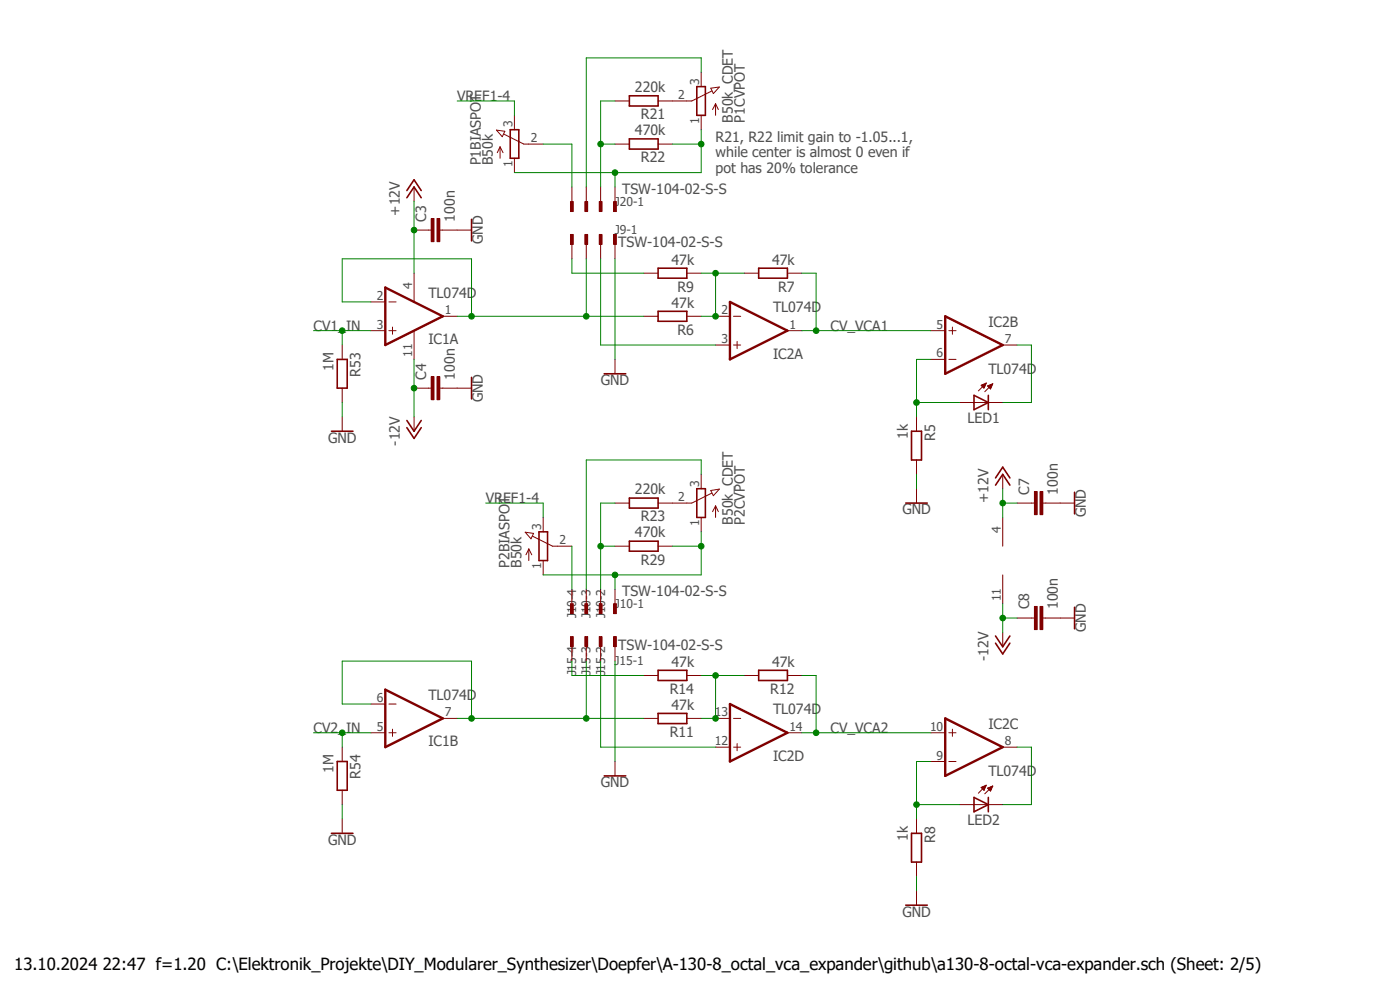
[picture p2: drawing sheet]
<svg xmlns="http://www.w3.org/2000/svg" width="297mm" height="210mm" viewBox="0 0 297 210" stroke-linecap="round" stroke-linejoin="round" font-family="sans-serif">
<path d="M65.8 9.5l165.4 185.7M231.2 9.5l-165.4 185.7" fill="none" stroke="#fff" stroke-width=".21"/>
<path d="M81.7 61l12.2 6.1-12.2 6.1zM154.9 64.1l12.1 6-12.1 6.1zM81.7 146.3l12.2 6.1-12.2 6.1zM154.9 149.4l12.1 6-12.1 6.1z" fill="none" stroke="#800000" stroke-width=".51"/>
<g fill="none" stroke="#800000" stroke-width=".21">
<path d="M148.8 15.3v3.1M150.8 18.7l1.8-.2-1.3 1.4zM151 19.3l-4.2 2.1h-4.1M105.3 27.6l1.8 .3-.5 1.1zM106.1 31.2v2.4M106.1 31.2l-.6 1.2M106.1 31.2l.6 1.2M106.9 28.4l4.2 2.2h4.1M109.1 24.5v3M109.1 33.6v3M148.8 24.5v3M151.8 22v2.5"/>
<path d="M151.8 22l.6 1.2M151.8 22l-.6 1.2M87.8 58v6.1M90.9 48.8h.6M93.3 48.8h.6M136.6 58h3M145.7 58h3.1M157.9 58h3.1M167 58h3.1M78.7 70.1h3M78.7 64.1h3M82.5 70.1h1.5"/>
<path d="M82.5 64.1h1.5M83.3 69.4v1.5M87.8 70.1v6.1M93.9 67.1h3.1M136.6 67.1h3M145.7 67.1h3.1M151.8 67.1h3.1M151.8 73.2h3.1M155.6 67.1h1.5M155.6 73.2h1.5M156.4 72.4v1.6M167 70.1h3.1"/>
<path d="M78.7 155.4h3M78.7 149.4h3M82.5 155.4h1.5M82.5 149.4h1.5M83.3 154.7v1.5M93.9 152.4h3.1M151.8 152.4h3.1M151.8 158.5h3.1M155.6 152.4h1.5M155.6 158.5h1.5M156.4 157.7v1.6M167 155.4h3.1"/>
</g>
<path d="M147.8 18.4h1.8v6.1h-1.8zM108.2 27.5h1.9v6.1h-1.9zM139.6 56.9h6.1v2.1h-6.1zM161 56.9h6v2.1h-6zM139.6 66h6.1v2.2h-6.1z" fill="none" stroke="#800000" stroke-width=".34"/>
<path d="M92.7 46.4h.6v4.9h-.6z" fill-rule="evenodd" fill="#800000"/>
<path d="M92.7 46.4h.6v4.9h-.6z" fill="none" stroke="#800000" stroke-width=".21"/>
<path d="M91.5 46.4h.6v4.9h-.6z" fill-rule="evenodd" fill="#800000"/>
<path d="M87.8 48.8h3.1M91.5 46.4h.6v4.9h-.6zM93.9 48.8h3.1M90.9 82.3h.6M93.3 82.3h.6" fill="none" stroke="#800000" stroke-width=".21"/>
<path d="M92.7 79.9h.6v4.9h-.6z" fill-rule="evenodd" fill="#800000"/>
<path d="M92.7 79.9h.6v4.9h-.6z" fill="none" stroke="#800000" stroke-width=".21"/>
<path d="M91.5 79.9h.6v4.9h-.6z" fill-rule="evenodd" fill="#800000"/>
<g fill="none" stroke="#800000" stroke-width=".21">
<path d="M87.8 39.7v3M97 48.8h3M91.5 79.9h.6v4.9h-.6zM87.8 82.3h3.1M87.8 88.4v3.1M93.9 82.3h6.1M194.4 88.4v3.1M194.4 97.6v3M203.6 85.4h9.1M208.2 81.7h.8M208.3 81.9h.7M208.4 81.6h.7"/>
<path d="M208.4 82h.5M208.5 82.1h.4M208.7 82.2h.1M208.7 81.5h.4M209 81.4h.2M209.2 81.3l-1.6 1.6M209.2 81.3l-1 .4M209.2 81.3l-.5 1-.5-.6M209.2 81.3h.1M209.5 81.9l1.1-.5-.5 1.1zM209.5 81.9h.9M209.6 82h.8"/>
<path d="M209.8 82.1h.5M209.8 81.7h.6M209.9 82.2h.4M210 82.3h.2M210.1 81.6h.4M210.1 82.5h.1M210.4 81.5h.2M210.6 81.4l-1.7 1.7M111.4 112.9l1.8 .3-.6 1.1zM112.2 116.5v2.4M112.2 116.5l-.6 1.2M112.2 116.5l.6 1.2"/>
<path d="M113 113.7l4.2 2.2h4.1M115.2 109.8v3M115.2 118.9v3.1M148.8 100.6v3.1M148.8 109.8v3M150.8 104.1l1.8-.3-1.3 1.4zM151 104.6l-4.2 2.1h-4.1M151.8 107.3v2.5M151.8 107.3l.6 1.2M151.8 107.3l-.6 1.2M194.4 103.7v3M212.7 109.8v6.1"/>
<path d="M218.8 106.7h.6M221.3 106.7h.6M212.7 122v6.1M136.6 152.4h3M136.6 143.3h3M145.7 152.4h3.1M145.7 143.3h3.1M157.9 143.3h3.1M167 143.3h3.1M194.4 173.7v3.1M203.6 170.7h9.1M208.2 167l.5 .6"/>
<path d="M208.2 167h.8M208.3 167.2h.7M208.4 167.3h.5M208.4 166.9h.7M208.5 167.4h.4M208.7 167.5h.1M208.7 166.8h.4M208.7 167.6h.1M209 166.7h.2M209.2 166.6l-1.6 1.7M209.2 166.6l-1 .4M209.2 166.6l-.5 1"/>
<path d="M209.5 167.2l1.1-.4-.5 1zM209.6 167.2h.8M209.6 167.3h.8M209.8 167.4h.5M209.8 167.5h.5M209.8 167h.6M210 167.6h.2M210.1 167.8h.1M210.1 166.9h.4M210.4 166.8h.2M210.6 166.8l-1.7 1.6M194.4 182.9v3"/>
<path d="M194.4 189v3"/>
</g>
<g fill="none" stroke="#800000" stroke-width=".34">
<path d="M86.3 42l1.5-2.3 1.6 2.3M86.3 40.4l1.5-2.3 1.6 2.3M100 46.5v4.6M86.3 89.2l1.5 2.3 1.6-2.3M86.3 90.7l1.5 2.3 1.6-2.3M100 80.1v4.5M193.4 91.5h2.1v6.1h-2.1zM206.6 83.9l3.1 1.5-3.1 1.5zM209.7 83.9v3M114.3 112.8h1.9v6.1h-1.9zM147.8 103.7h1.8v6.1h-1.8zM192.2 106.7h4.5"/>
<path d="M139.6 151.3h6.1v2.2h-6.1zM139.6 142.2h6.1v2.2h-6.1zM161 142.2h6v2.2h-6zM193.4 176.8h2.1v6.1h-2.1zM206.6 169.2l3.1 1.5-3.1 1.5zM209.7 169.2v3M192.2 192h4.5"/>
</g>
<path d="M220.6 104.3h.6v4.9h-.6z" fill-rule="evenodd" fill="#800000"/>
<path d="M220.6 104.3h.6v4.9h-.6z" fill="none" stroke="#800000" stroke-width=".21"/>
<path d="M219.5 104.3h.5v4.9h-.5z" fill-rule="evenodd" fill="#800000"/>
<path d="M215.8 106.7h3M219.5 104.3h.5v4.9h-.5zM221.9 106.7h3M218.8 131.1h.6M221.3 131.1h.6" fill="none" stroke="#800000" stroke-width=".21"/>
<path d="M220.6 128.7h.6v4.9h-.6z" fill-rule="evenodd" fill="#800000"/>
<path d="M220.6 128.7h.6v4.9h-.6z" fill="none" stroke="#800000" stroke-width=".21"/>
<path d="M219.5 128.7h.5v4.9h-.5z" fill-rule="evenodd" fill="#800000"/>
<g fill="none" stroke="#800000" stroke-width=".21">
<path d="M130.5 21.4h3M130.5 30.6h3M139.6 21.4h3.1M139.6 30.6h3.1M72.6 73.2v3M130.5 76.2v3.1M197.5 70.1h3M197.5 76.2h3M201.3 70.1h1.5M201.3 76.2h1.5M202.1 69.4v1.5M212.7 73.2h3.1"/>
<path d="M72.6 82.3v3.1M72.6 88.4v3.1M130.5 106.7h3M130.5 115.9h3M139.6 106.7h3.1M139.6 115.9h3.1M212.7 100.6v3.1M224.9 106.7h3.1M212.7 134.2v3M215.8 131.1h3M219.5 128.7h.5v4.9h-.5zM221.9 131.1h6.1"/>
<path d="M72.6 158.5v3M197.5 155.4h3M201.3 155.4h1.5M202.1 154.7v1.5M212.7 158.5h3.1M72.6 167.6v3.1M72.6 173.7v3.1M130.5 161.5v3.1M197.5 161.5h3M201.3 161.5h1.5"/>
</g>
<g fill="none" stroke="#800000" stroke-width=".34">
<path d="M133.5 20.3h6.1v2.2h-6.1zM133.5 29.5h6.1v2.1h-6.1zM71.5 76.2h2.2v6.1h-2.2zM128.2 79.3h4.6M70.3 91.5h4.6M133.5 105.7h6.1v2.1h-6.1zM133.5 114.8h6.1v2.1h-6.1zM211.2 102.9l1.5-2.3 1.5 2.3M211.2 101.4l1.5-2.3 1.5 2.3M228 104.4v4.6M211.2 134.9l1.5 2.3 1.5-2.3M211.2 136.4l1.5 2.3 1.5-2.3"/>
<path d="M228 128.8v4.6M70.3 176.8h4.6M71.5 161.5h2.2v6.1h-2.2zM128.2 164.6h4.6"/>
</g>
<path d="M200.5 67.1l12.2 6.1-12.2 6.1zM200.5 152.4l12.2 6.1-12.2 6.1z" fill="none" stroke="#800000" stroke-width=".51"/>
<path d="M130.2 42.8h.6v2.1h-.6z" fill-rule="evenodd" fill="#800000"/>
<path d="M130.5 39.7v3M130.2 42.8h.6v2.1h-.6z" fill="none" stroke="#800000" stroke-width=".21"/>
<path d="M127.1 42.8h.6v2.1h-.6z" fill-rule="evenodd" fill="#800000"/>
<path d="M127.4 39.7v3M127.1 42.8h.6v2.1h-.6z" fill="none" stroke="#800000" stroke-width=".21"/>
<path d="M124.1 42.8h.6v2.1h-.6z" fill-rule="evenodd" fill="#800000"/>
<path d="M124.4 39.7v3M124.1 42.8h.6v2.1h-.6z" fill="none" stroke="#800000" stroke-width=".21"/>
<path d="M121 42.8h.6v2.1h-.6z" fill-rule="evenodd" fill="#800000"/>
<path d="M121.3 39.7v3M121 42.8h.6v2.1h-.6z" fill="none" stroke="#800000" stroke-width=".21"/>
<path d="M130.2 128.1h.6v2.1h-.6z" fill-rule="evenodd" fill="#800000"/>
<path d="M130.2 128.1h.6v2.1h-.6zM130.5 125v3.1" fill="none" stroke="#800000" stroke-width=".21"/>
<path d="M127.1 128.1h.6v2.1h-.6z" fill-rule="evenodd" fill="#800000"/>
<path d="M127.1 128.1h.6v2.1h-.6zM127.4 125v3.1" fill="none" stroke="#800000" stroke-width=".21"/>
<path d="M124.1 128.1h.6v2.1h-.6z" fill-rule="evenodd" fill="#800000"/>
<path d="M124.1 128.1h.6v2.1h-.6zM124.4 125v3.1" fill="none" stroke="#800000" stroke-width=".21"/>
<path d="M121 128.1h.6v2.1h-.6z" fill-rule="evenodd" fill="#800000"/>
<path d="M121 128.1h.6v2.1h-.6zM121.3 125v3.1" fill="none" stroke="#800000" stroke-width=".21"/>
<path d="M130.2 49.7h.6v2.2h-.6z" fill-rule="evenodd" fill="#800000"/>
<path d="M130.2 49.7h.6v2.2h-.6zM130.5 51.9v3" fill="none" stroke="#800000" stroke-width=".21"/>
<path d="M127.1 49.7h.6v2.2h-.6z" fill-rule="evenodd" fill="#800000"/>
<path d="M127.1 49.7h.6v2.2h-.6zM127.4 51.9v3" fill="none" stroke="#800000" stroke-width=".21"/>
<path d="M124.1 49.7h.6v2.2h-.6z" fill-rule="evenodd" fill="#800000"/>
<path d="M124.1 49.7h.6v2.2h-.6zM124.4 51.9v3" fill="none" stroke="#800000" stroke-width=".21"/>
<path d="M121 49.7h.6v2.2h-.6z" fill-rule="evenodd" fill="#800000"/>
<path d="M121 49.7h.6v2.2h-.6zM121.3 51.9v3" fill="none" stroke="#800000" stroke-width=".21"/>
<path d="M130.2 135h.6v2.2h-.6z" fill-rule="evenodd" fill="#800000"/>
<path d="M130.2 135h.6v2.2h-.6zM130.5 137.2v3.1" fill="none" stroke="#800000" stroke-width=".21"/>
<path d="M127.1 135h.6v2.2h-.6z" fill-rule="evenodd" fill="#800000"/>
<path d="M127.1 135h.6v2.2h-.6zM127.4 137.2v3.1" fill="none" stroke="#800000" stroke-width=".21"/>
<path d="M124.1 135h.6v2.2h-.6z" fill-rule="evenodd" fill="#800000"/>
<path d="M124.1 135h.6v2.2h-.6zM124.4 137.2v3.1" fill="none" stroke="#800000" stroke-width=".21"/>
<path d="M121 135h.6v2.2h-.6z" fill-rule="evenodd" fill="#800000"/>
<path d="M121 135h.6v2.2h-.6zM121.3 137.2v3.1" fill="none" stroke="#800000" stroke-width=".21"/>
<path d="M66.5 155.4h12.2M72.6 155.4v3.1" fill="none" stroke="#008000" stroke-width=".21"/>
<circle cx="72.6" cy="155.4" r=".6" fill="#008000"/>
<g fill="none" stroke="#008000" stroke-width=".21">
<path d="M66.5 70.1h12.2M72.6 70.1v3.1"/>
<circle cx="72.6" cy="155.4" r=".6"/>
</g>
<circle cx="72.6" cy="70.1" r=".6" fill="#008000"/>
<g fill="none" stroke="#008000" stroke-width=".21">
<path d="M87.8 42.7v15.3M130.5 54.9v21.3M72.6 85.4v3M194.4 100.6v3.1M130.5 140.3v21.2M72.6 170.7v3M194.4 185.9v3.1"/>
<circle cx="72.6" cy="70.1" r=".6"/>
</g>
<circle cx="87.8" cy="48.8" r=".6" fill="#008000"/>
<g fill="none" stroke="#008000" stroke-width=".21">
<path d="M212.7 103.7v6.1M212.7 106.7h3.1"/>
<circle cx="87.8" cy="48.8" r=".6"/>
</g>
<circle cx="212.7" cy="106.7" r=".6" fill="#008000"/>
<g fill="none" stroke="#008000" stroke-width=".21">
<path d="M87.8 76.2v12.2"/>
<circle cx="212.7" cy="106.7" r=".6"/>
</g>
<circle cx="87.8" cy="82.3" r=".6" fill="#008000"/>
<g fill="none" stroke="#008000" stroke-width=".21">
<path d="M212.7 131.1h3.1M212.7 128.1v6.1"/>
<circle cx="87.8" cy="82.3" r=".6"/>
</g>
<circle cx="212.7" cy="131.1" r=".6" fill="#008000"/>
<g fill="none" stroke="#008000" stroke-width=".21">
<path d="M157.9 58h-6.1v9.1"/>
<circle cx="212.7" cy="131.1" r=".6"/>
</g>
<circle cx="151.8" cy="58" r=".6" fill="#008000"/>
<g fill="none" stroke="#008000" stroke-width=".21">
<path d="M148.8 58h3M148.8 67.1h3"/>
<circle cx="151.8" cy="58" r=".6"/>
</g>
<circle cx="151.8" cy="67.1" r=".6" fill="#008000"/>
<g fill="none" stroke="#008000" stroke-width=".21">
<path d="M78.7 149.4h-6.1v-9.1h27.4v12.1h-3M124.4 152.4h12.2"/>
<circle cx="151.8" cy="67.1" r=".6"/>
</g>
<circle cx="100" cy="152.4" r=".6" fill="#008000"/>
<g fill="none" stroke="#008000" stroke-width=".21">
<path d="M124.4 140.3v12.1h-24.4"/>
<circle cx="100" cy="152.4" r=".6"/>
</g>
<circle cx="124.4" cy="152.4" r=".6" fill="#008000"/>
<g fill="none" stroke="#008000" stroke-width=".21">
<path d="M157.9 143.3h-6.1v9.1"/>
<circle cx="124.4" cy="152.4" r=".6"/>
</g>
<circle cx="151.8" cy="143.3" r=".6" fill="#008000"/>
<g fill="none" stroke="#008000" stroke-width=".21">
<path d="M148.8 143.3h3M148.8 152.4h3"/>
<circle cx="151.8" cy="143.3" r=".6"/>
</g>
<circle cx="151.8" cy="152.4" r=".6" fill="#008000"/>
<g fill="none" stroke="#008000" stroke-width=".21">
<path d="M197.5 76.2h-3.1v12.2M194.4 85.4h9.2"/>
<circle cx="151.8" cy="152.4" r=".6"/>
</g>
<circle cx="194.4" cy="85.4" r=".6" fill="#008000"/>
<g fill="none" stroke="#008000" stroke-width=".21">
<path d="M215.8 73.2h3v12.2h-6.1M215.8 158.5h3v12.2h-6.1M194.4 170.7h9.2M197.5 161.5h-3.1v12.2"/>
<circle cx="194.4" cy="85.4" r=".6"/>
</g>
<circle cx="194.4" cy="170.7" r=".6" fill="#008000"/>
<g fill="none" stroke="#008000" stroke-width=".21">
<path d="M121.3 54.9v3.1h15.3M127.4 54.9v18.3h24.4M78.7 64.1h-6.1v-9.2h27.4v12.2h-3M124.4 67.1h12.2"/>
<circle cx="194.4" cy="170.7" r=".6"/>
</g>
<circle cx="100" cy="67.1" r=".6" fill="#008000"/>
<g fill="none" stroke="#008000" stroke-width=".21">
<path d="M124.4 54.9v12.2h-24.4"/>
<circle cx="100" cy="67.1" r=".6"/>
</g>
<circle cx="124.4" cy="67.1" r=".6" fill="#008000"/>
<g fill="none" stroke="#008000" stroke-width=".21">
<path d="M148.8 15.3v-3h-24.4v27.4M115.2 30.6h6.1v9.1M130.5 36.6v3.1M148.8 27.5v9.1h-39.7"/>
<circle cx="124.4" cy="67.1" r=".6"/>
</g>
<circle cx="130.5" cy="36.6" r=".6" fill="#008000"/>
<g fill="none" stroke="#008000" stroke-width=".21">
<path d="M142.7 30.6h6.1"/>
<circle cx="130.5" cy="36.6" r=".6"/>
</g>
<circle cx="148.8" cy="30.6" r=".6" fill="#008000"/>
<g fill="none" stroke="#008000" stroke-width=".21">
<path d="M148.8 112.8v9.2h-33.6M130.5 122v3M121.3 140.3v3h15.3M127.4 140.3v18.2h24.4"/>
<circle cx="148.8" cy="30.6" r=".6"/>
</g>
<circle cx="130.5" cy="122" r=".6" fill="#008000"/>
<g fill="none" stroke="#008000" stroke-width=".21">
<path d="M142.7 115.9h6.1"/>
<circle cx="130.5" cy="122" r=".6"/>
</g>
<circle cx="148.8" cy="115.9" r=".6" fill="#008000"/>
<g fill="none" stroke="#008000" stroke-width=".21">
<path d="M130.5 115.9h-3.1v9.1"/>
<circle cx="148.8" cy="115.9" r=".6"/>
</g>
<circle cx="127.4" cy="115.9" r=".6" fill="#008000"/>
<g fill="none" stroke="#008000" stroke-width=".21">
<path d="M97 21.4h12.1v3.1M127.4 30.6h3.1M130.5 21.4h-3.1v18.3M103 106.7h12.2v3.1M121.3 115.9v9.1M130.5 106.7h-3.1v9.2M148.8 100.6v-3h-24.4v27.4"/>
<circle cx="127.4" cy="115.9" r=".6"/>
</g>
<circle cx="127.4" cy="30.6" r=".6" fill="#008000"/>
<g fill="none" stroke="#008000" stroke-width=".21">
<path d="M170.1 143.3h3v12.1M170.1 155.4h27.4"/>
<circle cx="127.4" cy="30.6" r=".6"/>
</g>
<circle cx="173.1" cy="155.4" r=".6" fill="#008000"/>
<g fill="none" stroke="#008000" stroke-width=".21">
<path d="M170.1 58h3v12.1M170.1 70.1h27.4"/>
<circle cx="173.1" cy="155.4" r=".6"/>
</g>
<circle cx="173.1" cy="70.1" r=".6" fill="#008000"/>
<circle cx="173.1" cy="70.1" r=".6" fill="none" stroke="#008000" stroke-width=".21"/>
<text font-size="3.6" x="3" y="205.8">13.10.2024 22:47 f=1.20 C:\Elektronik_Projekte\DIY_Modularer_Synthesizer\Doepfer\A-130-8_octal_vca_expander\github\a130-8-octal-vca-expander.sch (Sheet: 2/5)</text>
<g font-size="3" fill="#505050">
<text x="97" y="21.4">VREF1-4</text>
<text x="134.7" y="19.6">220k</text>
<text x="134.7" y="28.7">470k</text>
<text x="136" y="25.3">R21</text>
<text x="155.4" y="26" transform="rotate(-90 155.4 26)">B50k_CDET</text>
<text x="158" y="26" transform="rotate(-90 158 26)">P1CVPOT</text>
<text x="102" y="35.1" transform="rotate(-90 102 35.1)">P1BIASPOT</text>
<text x="104.6" y="35.1" transform="rotate(-90 104.6 35.1)">B50k</text>
<text x="136" y="34.5">R22</text>
<text x="151.8" y="30.2">R21, R22 limit gain to -1.05...1,</text>
<text x="151.8" y="33.4">while center is almost 0 even if</text>
<text x="132" y="41.2">TSW-104-02-S-S</text>
<text x="151.8" y="36.6">pot has 20% tolerance</text>
<text x="84.8" y="45.7" transform="rotate(-90 84.8 45.7)">+12V</text>
<text x="90.4" y="47" transform="rotate(-90 90.4 47)">C3</text>
<text x="96.5" y="47" transform="rotate(-90 96.5 47)">100n</text>
<text x="102.4" y="51.8" transform="rotate(-90 102.4 51.8)">GND</text>
<text x="131.1" y="52.5">TSW-104-02-S-S</text>
<text x="142.5" y="56.1">47k</text>
<text x="163.8" y="56.1">47k</text>
<text x="90.9" y="63.1">TL074D</text>
<text x="142.5" y="65.3">47k</text>
<text x="143.7" y="61.9">R9</text>
<text x="165.1" y="61.9">R7</text>
<text x="66.5" y="70.1">CV1_IN</text>
<text x="143.7" y="71">R6</text>
<text x="164" y="66.2">TL074D</text>
<text x="176.2" y="70.1">CV_VCA1</text>
<text x="209.7" y="69.4">IC2B</text>
<text x="90.9" y="73">IC1A</text>
<text x="164" y="76.1">IC2A</text>
<text x="70.7" y="78.7" transform="rotate(-90 70.7 78.7)">1M</text>
<text x="76.5" y="79.9" transform="rotate(-90 76.5 79.9)">R53</text>
<text x="90.4" y="80.5" transform="rotate(-90 90.4 80.5)">C4</text>
<text x="96.5" y="80.5" transform="rotate(-90 96.5 80.5)">100n</text>
<text x="127.5" y="81.7">GND</text>
<text x="209.7" y="79.3">TL074D</text>
<text x="102.4" y="85.3" transform="rotate(-90 102.4 85.3)">GND</text>
<text x="205.3" y="89.7">LED1</text>
<text x="69.6" y="93.9">GND</text>
<text x="84.8" y="94.5" transform="rotate(-90 84.8 94.5)">-12V</text>
<text x="192.6" y="93.1" transform="rotate(-90 192.6 93.1)">1k</text>
<text x="198.4" y="93.5" transform="rotate(-90 198.4 93.5)">R5</text>
<text x="103.1" y="106.7">VREF1-4</text>
<text x="134.7" y="104.9">220k</text>
<text x="209.7" y="106.7" transform="rotate(-90 209.7 106.7)">+12V</text>
<text x="218.4" y="104.9" transform="rotate(-90 218.4 104.9)">C7</text>
<text x="224.5" y="104.9" transform="rotate(-90 224.5 104.9)">100n</text>
<text x="136" y="110.6">R23</text>
<text x="155.4" y="111.3" transform="rotate(-90 155.4 111.3)">B50k_CDET</text>
<text x="158" y="111.3" transform="rotate(-90 158 111.3)">P2CVPOT</text>
<text x="191.4" y="109.1">GND</text>
<text x="230.4" y="109.7" transform="rotate(-90 230.4 109.7)">GND</text>
<text x="134.7" y="114">470k</text>
<text x="136" y="119.8">R29</text>
<text x="108.1" y="120.4" transform="rotate(-90 108.1 120.4)">P2BIASPOT</text>
<text x="110.7" y="120.4" transform="rotate(-90 110.7 120.4)">B50k</text>
<text x="132" y="126.5">TSW-104-02-S-S</text>
<text x="218.4" y="129.2" transform="rotate(-90 218.4 129.2)">C8</text>
<text x="224.5" y="129.2" transform="rotate(-90 224.5 129.2)">100n</text>
<text x="131.1" y="137.8">TSW-104-02-S-S</text>
<text x="230.4" y="134.1" transform="rotate(-90 230.4 134.1)">GND</text>
<text x="142.5" y="141.4">47k</text>
<text x="163.8" y="141.4">47k</text>
<text x="209.7" y="140.3" transform="rotate(-90 209.7 140.3)">-12V</text>
<text x="90.9" y="148.5">TL074D</text>
<text x="142.1" y="147.2">R14</text>
<text x="163.4" y="147.2">R12</text>
<text x="66.5" y="155.4">CV2_IN</text>
<text x="142.5" y="150.6">47k</text>
<text x="164" y="151.5">TL074D</text>
<text x="176.2" y="155.4">CV_VCA2</text>
<text x="209.7" y="154.7">IC2C</text>
<text x="90.9" y="158.3">IC1B</text>
<text x="142.1" y="156.3">R11</text>
<text x="164" y="161.4">IC2D</text>
<text x="70.7" y="164" transform="rotate(-90 70.7 164)">1M</text>
<text x="76.5" y="165.2" transform="rotate(-90 76.5 165.2)">R54</text>
<text x="127.5" y="167">GND</text>
<text x="209.7" y="164.6">TL074D</text>
<text x="69.6" y="179.2">GND</text>
<text x="192.6" y="178.4" transform="rotate(-90 192.6 178.4)">1k</text>
<text x="198.4" y="178.8" transform="rotate(-90 198.4 178.8)">R8</text>
<text x="205.3" y="175">LED2</text>
<text x="191.4" y="194.4">GND</text>
</g>
<g font-size="2.6" fill="#505050">
<text x="148.3" y="17.9" transform="rotate(-90 148.3 17.9)">3</text>
<text x="143.9" y="21">2</text>
<text x="108.7" y="27" transform="rotate(-90 108.7 27)">3</text>
<text x="148.3" y="26.3" transform="rotate(-90 148.3 26.3)">1</text>
<text x="108.7" y="35.4" transform="rotate(-90 108.7 35.4)">1</text>
<text x="112.6" y="30.1">2</text>
<text x="130.5" y="43.6">J20-1</text>
<text x="130.5" y="49.7">J9-1</text>
<text x="79.9" y="63.6">2</text>
<text x="87.4" y="61.3" transform="rotate(-90 87.4 61.3)">4</text>
<text x="79.9" y="69.7">3</text>
<text x="94.4" y="66.7">1</text>
<text x="153" y="66.7">2</text>
<text x="167.5" y="69.7">1</text>
<text x="198.7" y="69.7">5</text>
<text x="87.4" y="75.7" transform="rotate(-90 87.4 75.7)">11</text>
<text x="153" y="72.8">3</text>
<text x="198.7" y="75.8">6</text>
<text x="213.1" y="72.8">7</text>
<text x="143.9" y="106.3">2</text>
<text x="148.3" y="103.2" transform="rotate(-90 148.3 103.2)">3</text>
<text x="114.8" y="112.4" transform="rotate(-90 114.8 112.4)">3</text>
<text x="148.3" y="111.6" transform="rotate(-90 148.3 111.6)">1</text>
<text x="212.3" y="113.1" transform="rotate(-90 212.3 113.1)">4</text>
<text x="118.7" y="115.4">2</text>
<text x="114.8" y="120.7" transform="rotate(-90 114.8 120.7)">1</text>
<text x="122.3" y="131.2" transform="rotate(-90 122.3 131.2)">J10-4</text>
<text x="125.3" y="131.2" transform="rotate(-90 125.3 131.2)">J10-3</text>
<text x="128.4" y="131.2" transform="rotate(-90 128.4 131.2)">J10-2</text>
<text x="130.5" y="128.9">J10-1</text>
<text x="212.3" y="127.6" transform="rotate(-90 212.3 127.6)">11</text>
<text x="122.3" y="143.3" transform="rotate(-90 122.3 143.3)">J15-4</text>
<text x="125.3" y="143.3" transform="rotate(-90 125.3 143.3)">J15-3</text>
<text x="128.4" y="143.3" transform="rotate(-90 128.4 143.3)">J15-2</text>
<text x="130.4" y="141.1">J15-1</text>
<text x="79.9" y="148.9">6</text>
<text x="79.9" y="155">5</text>
<text x="94.4" y="152">7</text>
<text x="151.6" y="152">13</text>
<text x="167.5" y="155">14</text>
<text x="197.3" y="155">10</text>
<text x="151.6" y="158.1">12</text>
<text x="198.7" y="161.1">9</text>
<text x="213.1" y="158.1">8</text>
</g>
</svg>
